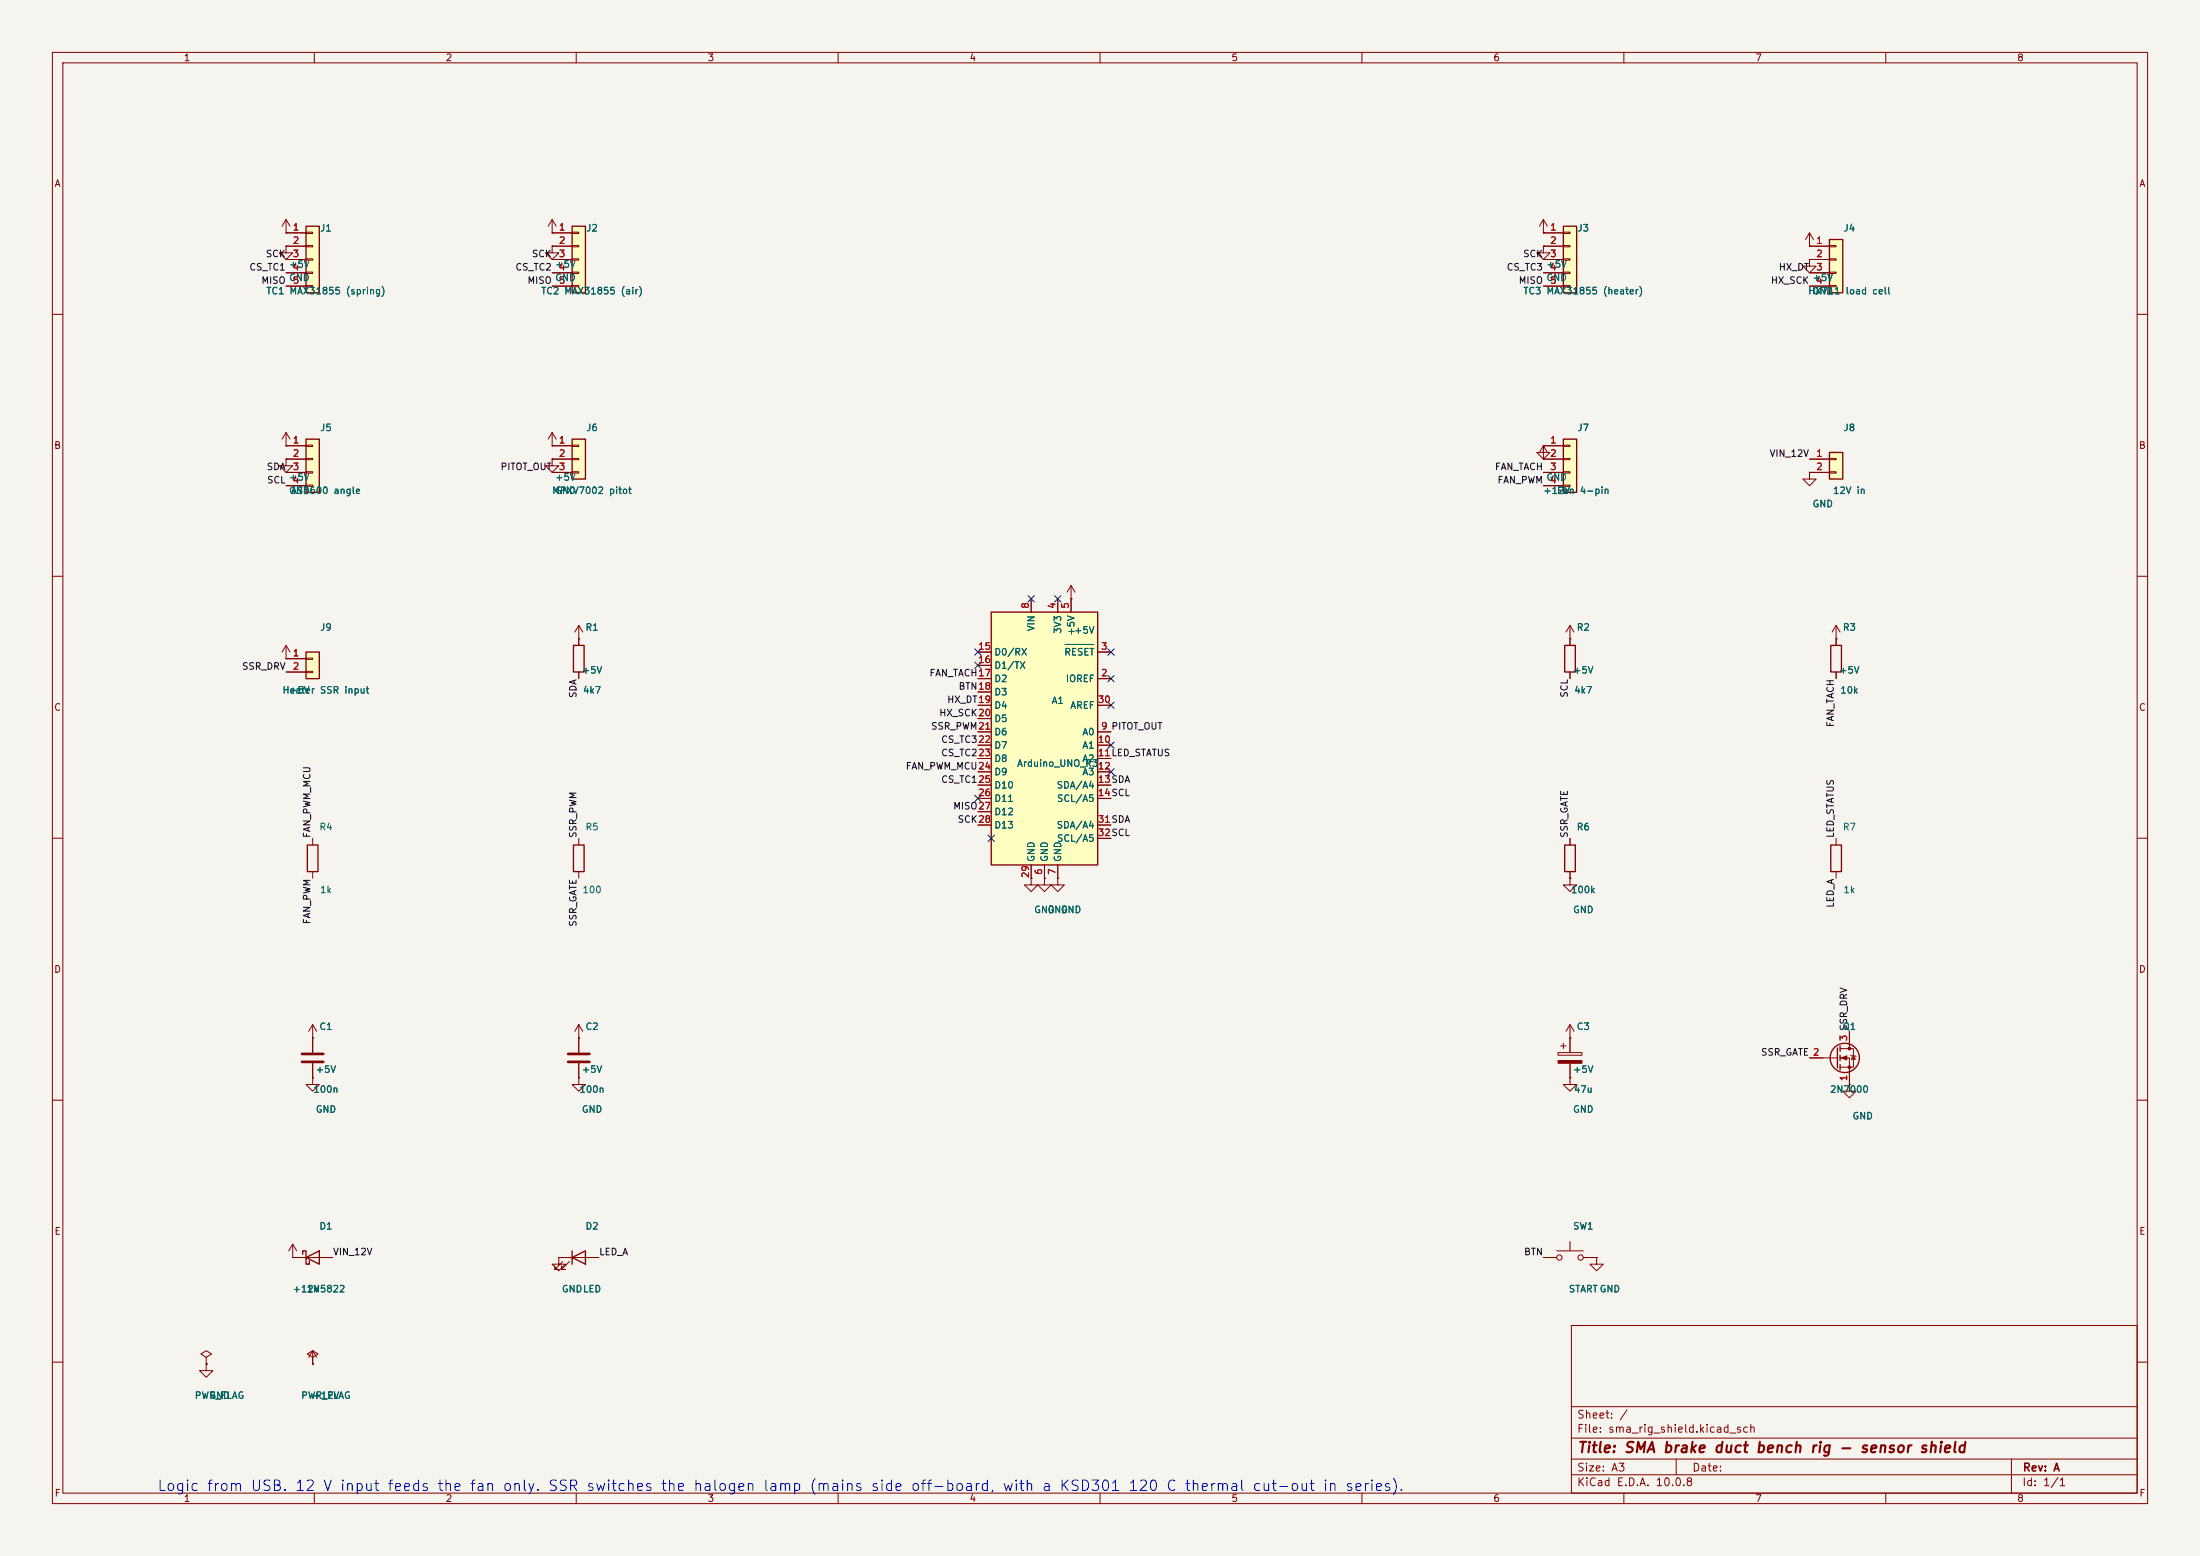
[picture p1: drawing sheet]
<svg xmlns="http://www.w3.org/2000/svg" width="420mm" height="297mm" viewBox="0 0 420 297" stroke-linecap="round" stroke-linejoin="round" font-family="sans-serif">
<path d="M0 0h420v297h-420z" fill="#f5f4ef" stroke="#f5f4ef" stroke-width=".19"/>
<g fill="none" stroke="#840000" stroke-width=".19">
<path d="M10 10h400v277h-400zM12 12h396v273h-396zM60 10v2M110 10v2M160 10v2M210 10v2M260 10v2M310 10v2M360 10v2M10 60h2M408 60h2M10 110h2"/>
<path d="M408 110h2M10 160h2M408 160h2M196.8 167.6v1.3h1.3l-1.3 1.3-1.2-1.3h1.2M196.8 167.6h.1M10 210h2M408 210h2M300 253h108v32h-108zM10 260h2M300 278.5h108M300 274.5h108M300 268.5h108"/>
<path d="M320 278.5v3M384 278.5v6.5M408 260h2M60 285v2M110 285v2M160 285v2M210 285v2M260 285v2M300 281.5h108M310 285v2M360 285v2"/>
</g>
<path d="M58.4 124.5h2.6v5h-2.6z" fill="#ffffc2"/>
<path d="M58.4 124.5h2.6v5h-2.6z" fill="none" stroke="#840000" stroke-width=".25"/>
<path d="M54.6 44.5h.1M54.6 41.9l-.8 1.3M54.6 41.9l.8 1.3M54.6 41.9v2.6M54.6 125.7h3.8M54.6 128.3h3.8M58.4 125.6h1.3v.3h-1.3zM58.4 128.1h1.3v.3h-1.3z" fill="none" stroke="#840000" stroke-width=".19"/>
<path d="M58.4 43.2h2.6v12.7h-2.6z" fill="#ffffc2"/>
<path d="M58.4 43.2h2.6v12.7h-2.6z" fill="none" stroke="#840000" stroke-width=".25"/>
<g fill="none" stroke="#840000" stroke-width=".19">
<path d="M54.6 44.5h3.8M54.6 47h3.8M54.6 49.5h3.8M54.6 52.1h3.8M54.6 54.6h3.8M58.4 44.3h1.3v.3h-1.3zM58.4 46.9h1.3v.2h-1.3zM58.4 49.4h1.3v.3h-1.3zM58.4 51.9h1.3v.3h-1.3zM58.4 54.5h1.3v.2h-1.3zM105.4 44.5h.1M105.4 41.9l-.8 1.3"/>
<path d="M105.4 41.9l.8 1.3M105.4 41.9v2.6"/>
</g>
<path d="M109.2 43.2h2.6v12.7h-2.6z" fill="#ffffc2"/>
<path d="M109.2 43.2h2.6v12.7h-2.6z" fill="none" stroke="#840000" stroke-width=".25"/>
<g fill="none" stroke="#840000" stroke-width=".19">
<path d="M105.4 47v1.3h1.3l-1.3 1.2-1.3-1.2h1.3M105.4 47h.1M105.4 44.5h3.8M105.4 47h3.8M105.4 49.5h3.8M105.4 52.1h3.8M105.4 54.6h3.8M109.2 44.3h1.3v.3h-1.3zM109.2 46.9h1.3v.2h-1.3zM109.2 49.4h1.3v.3h-1.3zM109.2 51.9h1.3v.3h-1.3zM109.2 54.5h1.3v.2h-1.3z"/>
<path d="M54.6 85.1h.1M54.6 82.6l-.8 1.2M54.6 82.6l.8 1.2M54.6 82.6v2.5"/>
</g>
<path d="M58.4 83.8h2.6v10.2h-2.6z" fill="#ffffc2"/>
<path d="M58.4 83.8h2.6v10.2h-2.6zM109.5 123.2h2v5.1h-2zM109.5 161.3h2v5.1h-2zM57.8 239.4v-.6h.6v2.5h.7v-.6M58.4 240l2.6-1.2v2.5z" fill="none" stroke="#840000" stroke-width=".25"/>
<g fill="none" stroke="#840000" stroke-width=".19">
<path d="M294.6 47v1.3h1.3l-1.3 1.2-1.2-1.2h1.2M294.6 47h.1M294.6 44.5h.1M294.6 41.9l-.7 1.3M294.6 41.9l.8 1.3M294.6 41.9v2.6M54.6 87.6v1.3h1.3l-1.3 1.3-1.3-1.3h1.3M54.6 87.6h.1M54.6 85.1h3.8M54.6 87.6h3.8M54.6 90.2h3.8M54.6 92.7h3.8"/>
<path d="M58.4 85h1.3v.2h-1.3zM58.4 87.5h1.3v.3h-1.3zM58.4 90h1.3v.3h-1.3zM58.4 92.6h1.3v.2h-1.3zM110.5 119.4v3.8M110.5 119.4l-.8 1.3M110.5 119.4l.8 1.3M54.6 125.7h.1M54.6 123.2l-.8 1.3M54.6 123.2l.8 1.3M54.6 123.2v2.5M110.5 121.9h.1"/>
<path d="M110.5 128.3v1.2M110.5 160v1.3M110.5 166.4v1.2M199.4 167.6v1.3h1.3l-1.3 1.3-1.3-1.3h1.3M199.4 167.6h.1M201.9 167.6v1.3h1.3l-1.3 1.3-1.2-1.3h1.2M201.9 167.6h.1M55.9 240h7.6"/>
</g>
<path d="M298.4 43.2h2.6v12.7h-2.6z" fill="#ffffc2"/>
<path d="M298.4 43.2h2.6v12.7h-2.6zM58.7 161.3h2v5.1h-2zM109.2 238.8v2.5M109.2 240l2.6-1.2v2.5z" fill="none" stroke="#840000" stroke-width=".25"/>
<g fill="none" stroke="#840000" stroke-width=".19">
<path d="M294.6 44.5h3.8M294.6 47h3.8M294.6 49.5h3.8M294.6 52.1h3.8M294.6 54.6h3.8M298.4 44.3h1.3v.3h-1.3zM298.4 46.9h1.3v.2h-1.3zM298.4 49.4h1.3v.3h-1.3zM298.4 51.9h1.3v.3h-1.3zM298.4 54.5h1.3v.2h-1.3zM294.6 85.1v1.3h1.3l-1.3 1.2-1.2-1.2h1.2M294.6 85.1h.1"/>
<path d="M59.7 160v1.3M59.7 166.4v1.2M59.7 198.1h.1M59.7 195.6v5.3M59.7 195.6l-.8 1.3M59.7 195.6l.8 1.3M110.5 198.1h.1M110.5 195.6v5.3M110.5 195.6l-.8 1.3M110.5 195.6l.8 1.3M297.9 199.6h1.1M298.4 199.1v1.1"/>
<path d="M299.7 198.1h.1M299.7 195.6v5.3M299.7 195.6l-.7 1.3M299.7 195.6l.8 1.3M59.7 205.7v1.3h1.3l-1.3 1.3-1.3-1.3h1.3M59.7 205.7h.1M59.7 202.9v2.8M110.5 205.7v1.3h1.3l-1.3 1.3-1.3-1.3h1.3M110.5 205.7h.1M110.5 202.9v2.8M297.4 200.9h4.6v.5h-4.6zM299.7 205.7v1.3h1.3l-1.3 1.3-1.3-1.3h1.3"/>
<path d="M299.7 205.7h.1M299.7 202.9v2.8M353.1 207v1.3h1.2l-1.2 1.3-1.3-1.3h1.3M353.1 207h.1M55.9 237.5l-.8 1.3M55.9 237.5l.7 1.3M55.9 237.5v2.5M297.2 238.8h5.1M299.7 237v1.8M39.4 259.1l1-.7-1-.6-1 .6 1 .7v1.2M55.9 240h.1M59.7 259.1l1-.7-1-.6-1 .6 1 .7v1.2"/>
<path d="M59.7 257.8v2.5M59.7 257.8l-.8 1.3M59.7 257.8l.8 1.3M106.7 240v1.3h1.2l-1.2 1.3-1.3-1.3h1.3M106.7 240h.1M106.7 240h7.6M107.4 240.8l-1.5 1.5h.8h-.8v-.7M108.7 240.8l-1.5 1.5h.7h-.7v-.7M294.6 240h2.6M302.3 240h2.5M304.8 240v1.3h1.3l-1.3 1.3-1.3-1.3h1.3M304.8 240h.1"/>
<path d="M39.4 260.3h.1M39.4 260.3v1.3h1.2l-1.2 1.3-1.3-1.3h1.3M59.7 260.3h.1"/>
<circle cx="297.7" cy="240" r=".51"/>
<circle cx="301.8" cy="240" r=".51"/>
</g>
<path d="M297.4 202.4h4.6v.5h-4.6z" fill="#840000" stroke="#840000" stroke-width=".19"/>
<path d="M57.7 201.2h4M57.7 202.7h4M108.5 201.2h4M108.5 202.7h4" fill="none" stroke="#840000" stroke-width=".51"/>
<path d="M298.4 83.8h2.6v10.2h-2.6z" fill="#ffffc2"/>
<path d="M298.4 83.8h2.6v10.2h-2.6z" fill="none" stroke="#840000" stroke-width=".25"/>
<path d="M294.6 87.6h.1M294.6 85.1h3.8M294.6 87.6h3.8M294.6 90.2h3.8M294.6 92.7h3.8M294.6 85.1l-.7 1.3M294.6 85.1l.8 1.3M294.6 85.1v2.5M298.4 85h1.3v.2h-1.3zM298.4 87.5h1.3v.3h-1.3zM298.4 90h1.3v.3h-1.3zM298.4 92.6h1.3v.2h-1.3z" fill="none" stroke="#840000" stroke-width=".19"/>
<path d="M349.2 45.7h2.6v10.2h-2.6z" fill="#ffffc2"/>
<path d="M349.2 45.7h2.6v10.2h-2.6z" fill="none" stroke="#840000" stroke-width=".25"/>
<path d="M345.4 49.5v1.3h1.3l-1.3 1.3-1.2-1.3h1.2M345.4 49.5h.1M345.4 47h3.8M345.4 49.5h3.8M345.4 52.1h3.8M345.4 54.6h3.8M349.2 46.9h1.3v.2h-1.3zM349.2 49.4h1.3v.3h-1.3zM349.2 51.9h1.3v.3h-1.3zM349.2 54.5h1.3v.2h-1.3z" fill="none" stroke="#840000" stroke-width=".19"/>
<path d="M349.2 86.4h2.6v5h-2.6z" fill="#ffffc2"/>
<path d="M349.2 86.4h2.6v5h-2.6zM349.5 123.2h2v5.1h-2z" fill="none" stroke="#840000" stroke-width=".25"/>
<g fill="none" stroke="#840000" stroke-width=".19">
<path d="M54.6 47v1.3h1.3l-1.3 1.2-1.3-1.2h1.3M54.6 47h.1M345.4 47h.1M345.4 44.5l-.7 1.2M345.4 44.5l.8 1.2M345.4 44.5v2.5M105.4 85.1h.1M105.4 82.6l-.8 1.2M105.4 82.6l.8 1.2M105.4 82.6v2.5M345.4 90.2v1.2h1.3l-1.3 1.3-1.2-1.3h1.2M345.4 90.2h.1"/>
<path d="M345.4 87.6h3.8M345.4 90.2h3.8M349.2 87.5h1.3v.3h-1.3zM349.2 90h1.3v.3h-1.3zM350.5 119.4l-.7 1.3M350.5 119.4l.8 1.3M350.5 119.4v3.8M350.5 121.9h.1M350.5 128.3v1.2"/>
</g>
<path d="M109.2 83.8h2.6v7.6h-2.6z" fill="#ffffc2"/>
<path d="M109.2 83.8h2.6v7.6h-2.6zM298.7 123.2h2v5.1h-2zM298.7 161.3h2v5.1h-2zM349.5 161.3h2v5.1h-2z" fill="none" stroke="#840000" stroke-width=".25"/>
<g fill="none" stroke="#840000" stroke-width=".19">
<path d="M105.4 87.6v1.3h1.3l-1.3 1.3-1.3-1.3h1.3M105.4 87.6h.1M105.4 85.1h3.8M105.4 87.6h3.8M105.4 90.2h3.8M109.2 85h1.3v.2h-1.3zM109.2 87.5h1.3v.3h-1.3zM109.2 90h1.3v.3h-1.3zM299.7 119.4l-.7 1.3M299.7 119.4l.8 1.3M299.7 119.4v3.8M299.7 121.9h.1"/>
<path d="M299.7 128.3v1.2M299.7 167.6v1.3h1.3l-1.3 1.3-1.3-1.3h1.3M299.7 167.6h.1M299.7 160v1.3M299.7 166.4v1.2M350.5 160v1.3M350.5 166.4v1.2"/>
</g>
<path d="M189.2 116.8h20.3v48.3h-20.3z" fill="#ffffc2"/>
<g fill="none" stroke="#840000" stroke-width=".25">
<path d="M189.2 116.8h20.3v48.3h-20.3zM351.3 199.6v1.1M350.8 200v3.8M351.3 201.4v1M351.3 203.2v1"/>
<circle cx="352.2" cy="201.9" r="2.79"/>
</g>
<g fill="none" stroke="#840000" stroke-width=".19">
<path d="M54.6 47h.1M54.6 44.5h.1M54.6 44.5h3.8M54.6 47h3.8M54.6 49.5h3.8M54.6 52.1h3.8M54.6 54.6h3.8M105.4 44.5h.1M105.4 47h.1M105.4 44.5h3.8M105.4 47h3.8M105.4 49.5h3.8"/>
<path d="M105.4 52.1h3.8M105.4 54.6h3.8M294.6 47h.1M294.6 44.5h.1M294.6 44.5h3.8M294.6 47h3.8M294.6 49.5h3.8M294.6 52.1h3.8M294.6 54.6h3.8M345.4 49.5h.1M345.4 47h.1M345.4 47h3.8"/>
<path d="M345.4 49.5h3.8M345.4 52.1h3.8M345.4 54.6h3.8M54.6 85.1h.1M54.6 87.6h.1M54.6 85.1h3.8M54.6 87.6h3.8M54.6 90.2h3.8M54.6 92.7h3.8M105.4 85.1h.1M105.4 87.6h.1M105.4 85.1h3.8"/>
<path d="M105.4 87.6h3.8M105.4 90.2h3.8M294.6 85.1h.1M294.6 87.6h.1M294.6 85.1h3.8M294.6 87.6h3.8M294.6 90.2h3.8M294.6 92.7h3.8M345.4 90.2h.1M345.4 87.6h3.8M345.4 90.2h3.8M196.8 114.3v2.5"/>
<path d="M201.9 114.3v2.5M204.5 114.3h.1M204.5 111.8v5M204.5 111.8l-.8 1.2M204.5 111.8l.7 1.2M54.6 125.7h.1M54.6 125.7h3.8M54.6 128.3h3.8M110.5 121.9h.1M110.5 121.9v1.3M110.5 128.3v1.2M186.7 129.5h2.5"/>
<path d="M186.7 124.5h2.5M186.7 139.7h2.5M186.7 127h2.5M186.7 132.1h2.5M186.7 134.6h2.5M186.7 137.2h2.5M209.5 129.5h2.6M209.5 124.5h2.6M209.5 139.7h2.6M209.5 134.6h2.6M299.7 121.9h.1M299.7 121.9v1.3"/>
<path d="M299.7 128.3v1.2M350.5 121.9h.1M350.5 121.9v1.3M350.5 128.3v1.2M186.7 142.2h2.5M186.7 144.8h2.5M186.7 147.3h2.5M186.7 149.9h2.5M186.7 152.4h2.5M186.7 154.9h2.5M186.7 157.5h2.5M209.5 142.2h2.6"/>
<path d="M209.5 144.8h2.6M209.5 147.3h2.6M209.5 149.9h2.6M209.5 152.4h2.6M209.5 157.5h2.6M196.8 167.6h.1M196.8 165.1v2.5M199.4 167.6h.1M199.4 165.1v2.5M201.9 167.6h.1M201.9 165.1v2.5M209.5 160h2.6"/>
<path d="M299.7 167.6h.1M299.7 160v1.3M299.7 166.4v1.2M59.7 198.1h.1M59.7 198.1v2.8M110.5 198.1h.1M110.5 198.1v2.8M299.7 198.1h.1M299.7 198.1v2.8M353.1 196.9v3.3M59.7 205.7h.1M59.7 202.9v2.8"/>
<path d="M110.5 205.7h.1M110.5 202.9v2.8M299.7 205.7h.1M299.7 202.9v2.8M345.4 201.9h5.4M351.3 200.2h2.5v3.5h-2.5M351.3 201.9h1.8v5.1M353.1 207h.1M353.3 201.4l1 .3M353.8 201.5l.4 .7h-.8zM55.9 240h.1M55.9 240h2.5"/>
<path d="M61 240h2.5M106.7 240h.1M106.7 240h2.5M111.8 240h2.5M294.6 240h2.6M302.3 240h2.5M304.8 240h.1M39.4 260.3h.1M59.7 260.3h.1"/>
</g>
<path d="M203.3 123h5.5" fill="none" stroke="#006464" stroke-width=".19"/>
<g fill="#840000" stroke="#840000" stroke-width=".19">
<path d="M351.5 201.9l1.1-.4v.8z"/>
<circle cx="353.1" cy="200.2" r=".25"/>
<circle cx="353.1" cy="203.7" r=".25"/>
</g>
<g fill="none" stroke="#000084" stroke-width=".19">
<path d="M196.2 113.7l1.3 1.2M197.5 113.7l-1.3 1.2M201.3 113.7l1.2 1.2M202.5 113.7l-1.2 1.2M186.1 126.4l1.2 1.2M186.1 123.9l1.2 1.2M187.3 126.4l-1.2 1.2M187.3 123.9l-1.2 1.2M211.5 128.9l1.2 1.2M211.5 123.9l1.2 1.2M211.5 134l1.2 1.2M212.7 128.9l-1.2 1.2"/>
<path d="M212.7 123.9l-1.2 1.2M212.7 134l-1.2 1.2M186.1 151.8l1.2 1.2M187.3 151.8l-1.2 1.2M188.6 159.4l1.2 1.2M189.8 159.4l-1.2 1.2M211.5 146.7l1.2 1.2M211.5 141.6l1.2 1.2M212.7 146.7l-1.2 1.2M212.7 141.6l-1.2 1.2"/>
</g>
<text font-size="2" fill="#840000" x="301" y="277.8">Title: SMA brake duct bench rig - sensor shield</text>
<g font-size="2" fill="#0000c2">
<text x="29.9" y="285.1">Logic from USB. 12</text>
<text x="61.5" y="285.1">V input feeds the fan only. SSR</text>
<text x="111.8" y="285.1">switches the halogen lamp (mains side off-board, with a KSD301 120 C thermal cut-out in series).</text>
</g>
<g font-size="1.5" fill="#840000">
<text x="300.9" y="273.8">File: sma_rig_shield.kicad_sch</text>
<text x="300.9" y="271.1">Sheet: /</text>
<text x="300.9" y="281.2">Size: A3</text>
<text x="322.9" y="281.2">Date:</text>
<text x="386" y="281.2">Rev: A</text>
<text x="300.9" y="284">KiCad E.D.A. 10.0.8</text>
<text x="385.9" y="284">Id: 1/1</text>
</g>
<g font-size="1.3" fill="#840000">
<text x="35" y="12">1</text>
<text x="85" y="12">2</text>
<text x="135" y="12">3</text>
<text x="185" y="12">4</text>
<text x="235" y="12">5</text>
<text x="285" y="12">6</text>
<text x="335" y="12">7</text>
<text x="385" y="12">8</text>
<text x="10.3" y="36">A</text>
<text x="408.3" y="36">A</text>
<text x="10.2" y="86">B</text>
<text x="408.2" y="86">B</text>
<text x="10.2" y="136">C</text>
<text x="408.2" y="136">C</text>
<text x="10.2" y="186">D</text>
<text x="408.2" y="186">D</text>
<text x="10.3" y="236">E</text>
<text x="408.3" y="236">E</text>
<text x="10.3" y="286">F</text>
<text x="35" y="287">1</text>
<text x="85" y="287">2</text>
<text x="135" y="287">3</text>
<text x="185" y="287">4</text>
<text x="235" y="287">5</text>
<text x="285" y="287">6</text>
<text x="335" y="287">7</text>
<text x="385" y="287">8</text>
<text x="408.3" y="286">F</text>
</g>
<g font-size="1.3" fill="#a90000">
<text x="55.8" y="44.3">1</text>
<text x="55.8" y="46.9">2</text>
<text x="106.6" y="44.3">1</text>
<text x="106.6" y="46.9">2</text>
<text x="295.8" y="44.3">1</text>
<text x="295.8" y="46.9">2</text>
<text x="346.6" y="46.9">1</text>
<text x="55.8" y="49.4">3</text>
<text x="55.8" y="51.9">4</text>
<text x="106.6" y="49.4">3</text>
<text x="106.6" y="51.9">4</text>
<text x="295.8" y="49.4">3</text>
<text x="295.8" y="51.9">4</text>
<text x="346.6" y="49.4">2</text>
<text x="346.6" y="51.9">3</text>
<text x="55.8" y="54.5">5</text>
<text x="106.6" y="54.5">5</text>
<text x="295.8" y="54.5">5</text>
<text x="346.6" y="54.5">4</text>
<text x="55.8" y="85">1</text>
<text x="55.8" y="87.5">2</text>
<text x="106.6" y="85">1</text>
<text x="106.6" y="87.5">2</text>
<text x="295.8" y="85">1</text>
<text x="295.8" y="87.5">2</text>
<text x="346.6" y="87.5">1</text>
<text x="55.8" y="90">3</text>
<text x="55.8" y="92.6">4</text>
<text x="106.6" y="90">3</text>
<text x="295.8" y="90">3</text>
<text x="295.8" y="92.6">4</text>
<text x="346.6" y="90">2</text>
<text x="196.7" y="116.3" transform="rotate(-90 196.7 116.3)">8</text>
<text x="201.8" y="116.3" transform="rotate(-90 201.8 116.3)">4</text>
<text x="204.3" y="116.3" transform="rotate(-90 204.3 116.3)">5</text>
<text x="55.8" y="125.6">1</text>
<text x="186.6" y="124.3">15</text>
<text x="210.1" y="124.3">3</text>
<text x="55.8" y="128.1">2</text>
<text x="186.6" y="126.9">16</text>
<text x="186.6" y="129.4">17</text>
<text x="186.6" y="131.9">18</text>
<text x="210.1" y="129.4">2</text>
<text x="186.6" y="134.5">19</text>
<text x="186.6" y="137">20</text>
<text x="209.5" y="134.5">30</text>
<text x="186.6" y="139.6">21</text>
<text x="186.6" y="142.1">22</text>
<text x="209.5" y="142.1">10</text>
<text x="210.1" y="139.6">9 PITOT_OUT</text>
<text x="210.1" y="139.6">9</text>
<text x="186.6" y="144.6">23</text>
<text x="186.6" y="147.2">24</text>
<text x="186.6" y="149.7">25</text>
<text x="209.5" y="144.6">11LED_STATUS</text>
<text x="209.5" y="147.2">12</text>
<text x="209.5" y="149.7">13SDA</text>
<text x="209.5" y="144.6">11</text>
<text x="209.5" y="149.7">13</text>
<text x="186.6" y="152.3">26</text>
<text x="186.6" y="154.8">27</text>
<text x="209.5" y="152.3">14SCL</text>
<text x="209.5" y="152.3">14</text>
<text x="186.6" y="157.3">28</text>
<text x="209.5" y="157.3">31SDA</text>
<text x="209.5" y="159.9">32SCL</text>
<text x="209.5" y="157.3">31</text>
<text x="209.5" y="159.9">32</text>
<text x="196.7" y="167.7" transform="rotate(-90 196.7 167.7)">29</text>
<text x="199.3" y="167.1" transform="rotate(-90 199.3 167.1)">6</text>
<text x="201.8" y="167.1" transform="rotate(-90 201.8 167.1)">7</text>
<text x="346" y="201.8">2</text>
<text x="352.9" y="198.9" transform="rotate(-90 352.9 198.9)">3 SSR_DRV</text>
<text x="352.9" y="198.9" transform="rotate(-90 352.9 198.9)">3</text>
<text x="352.9" y="206.5" transform="rotate(-90 352.9 206.5)">1</text>
</g>
<g font-size="1.3" fill="#006464">
<text x="61" y="44.5">J1</text>
<text x="111.8" y="44.5">J2</text>
<text x="301" y="44.5">J3</text>
<text x="351.8" y="44.5">J4</text>
<text x="55.1" y="51.4">+5V</text>
<text x="55.1" y="54">GND</text>
<text x="105.9" y="51.4">+5V</text>
<text x="105.9" y="54">GND</text>
<text x="295.1" y="54">GND</text>
<text x="295.1" y="51.4">+5V</text>
<text x="345.9" y="54">+5V</text>
<text x="50.7" y="56.5">TC1 MAX31855 (spring)</text>
<text x="103.2" y="56.5">TC2 MAX31855 (air)</text>
<text x="290.7" y="56.5">TC3 MAX31855 (heater)</text>
<text x="345.1" y="56.5">HX711 load cell</text>
<text x="345.9" y="56.5">GND</text>
<text x="61" y="82.6">J5</text>
<text x="111.8" y="82.6">J6</text>
<text x="301" y="82.6">J7</text>
<text x="351.8" y="82.6">J8</text>
<text x="55.1" y="92.1">+5V</text>
<text x="55.1" y="94.6">GND</text>
<text x="55.5" y="94.6">AS5600 angle</text>
<text x="105.3" y="94.6">MPXV7002 pitot</text>
<text x="105.9" y="92.1">+5V</text>
<text x="105.9" y="94.6">GND</text>
<text x="294.5" y="94.6">+12V</text>
<text x="295.1" y="92.1">GND</text>
<text x="297.1" y="94.6">Fan 4-pin</text>
<text x="349.8" y="94.6">12V in</text>
<text x="345.9" y="97.1">GND</text>
<text x="61" y="120.7">J9</text>
<text x="111.7" y="120.7">R1</text>
<text x="189.7" y="125.4">D0/RX</text>
<text x="197.8" y="120.6" transform="rotate(-90 197.8 120.6)">VIN</text>
<text x="202.9" y="121.1" transform="rotate(-90 202.9 121.1)">3V3</text>
<text x="203.1" y="125.4">RESET</text>
<text x="204.9" y="121.3">+5V</text>
<text x="205.4" y="121.4" transform="rotate(-90 205.4 121.4)">+5V</text>
<text x="300.9" y="120.7">R2</text>
<text x="351.7" y="120.7">R3</text>
<text x="111" y="128.9">+5V</text>
<text x="189.7" y="128">D1/TX</text>
<text x="189.7" y="130.5">D2</text>
<text x="203.4" y="130.5">IOREF</text>
<text x="300.2" y="128.9">+5V</text>
<text x="351" y="128.9">+5V</text>
<text x="53.8" y="132.7">Heater SSR input</text>
<text x="55.1" y="132.7">+5V</text>
<text x="111.2" y="132.7">4k7</text>
<text x="189.7" y="133">D3</text>
<text x="189.7" y="135.6">D4</text>
<text x="200.7" y="134.7">A1</text>
<text x="204.2" y="135.6">AREF</text>
<text x="300.4" y="132.7">4k7</text>
<text x="351.2" y="132.7">10k</text>
<text x="189.7" y="138.1">D5</text>
<text x="189.7" y="140.7">D6</text>
<text x="189.7" y="143.2">D7</text>
<text x="206.5" y="140.7">A0</text>
<text x="206.5" y="143.2">A1</text>
<text x="189.7" y="145.7">D8</text>
<text x="189.7" y="148.3">D9</text>
<text x="194.1" y="146.7">Arduino_UNO_R3</text>
<text x="206.5" y="145.7">A2</text>
<text x="206.5" y="148.3">A3</text>
<text x="189.7" y="150.8">D10</text>
<text x="189.7" y="153.4">D11</text>
<text x="189.7" y="155.9">D12</text>
<text x="201.6" y="150.8">SDA/A4</text>
<text x="201.7" y="153.4">SCL/A5</text>
<text x="60.9" y="158.8">R4</text>
<text x="111.7" y="158.8">R5</text>
<text x="189.7" y="158.4">D13</text>
<text x="201.6" y="158.4">SDA/A4</text>
<text x="201.7" y="161">SCL/A5</text>
<text x="300.9" y="158.8">R6</text>
<text x="351.7" y="158.8">R7</text>
<text x="197.8" y="164.6" transform="rotate(-90 197.8 164.6)">GND</text>
<text x="200.4" y="164.6" transform="rotate(-90 200.4 164.6)">GND</text>
<text x="202.9" y="164.6" transform="rotate(-90 202.9 164.6)">GND</text>
<text x="61" y="170.8">1k</text>
<text x="111.1" y="170.8">100</text>
<text x="299.8" y="170.8">100k</text>
<text x="351.8" y="170.8">1k</text>
<text x="197.3" y="174.6">GND</text>
<text x="199.9" y="174.6">GND</text>
<text x="202.4" y="174.6">GND</text>
<text x="300.2" y="174.6">GND</text>
<text x="60.9" y="196.9">C1</text>
<text x="111.7" y="196.9">C2</text>
<text x="300.9" y="196.9">C3</text>
<text x="351.7" y="196.9">Q1</text>
<text x="59.7" y="208.9">100n</text>
<text x="60.2" y="205.1">+5V</text>
<text x="110.5" y="208.9">100n</text>
<text x="111" y="205.1">+5V</text>
<text x="300.2" y="205.1">+5V</text>
<text x="300.3" y="208.9">47u</text>
<text x="349.2" y="208.9">2N7000</text>
<text x="60.2" y="212.7">GND</text>
<text x="111" y="212.7">GND</text>
<text x="300.2" y="212.7">GND</text>
<text x="353.5" y="214">GND</text>
<text x="60.9" y="235">D1</text>
<text x="111.7" y="235">D2</text>
<text x="300.2" y="235">SW1</text>
<text x="55.8" y="247">+12V</text>
<text x="58.4" y="247">1N5822</text>
<text x="107.2" y="247">GNDLED</text>
<text x="299.4" y="247">STARTGND</text>
<text x="37.1" y="267.3">PWR_FLAG</text>
<text x="39.8" y="267.3">GND</text>
<text x="57.4" y="267.3">PWR_FLAG</text>
<text x="59.6" y="267.3">+12V</text>
</g>
<g font-size="1.3" fill="#0f0f0f">
<text x="47.5" y="51.9">CS_TC1</text>
<text x="50.6" y="49.4">SCK</text>
<text x="98.3" y="51.9">CS_TC2</text>
<text x="101.4" y="49.4">SCK</text>
<text x="287.5" y="51.9">CS_TC3</text>
<text x="290.7" y="49.4">SCK</text>
<text x="339.5" y="51.9">HX_DT</text>
<text x="49.8" y="54.5">MISO</text>
<text x="100.6" y="54.5">MISO</text>
<text x="289.8" y="54.5">MISO</text>
<text x="338" y="54.5">HX_SCK</text>
<text x="337.7" y="87.5">VIN_12V</text>
<text x="50.8" y="90">SDA</text>
<text x="50.9" y="92.6">SCL</text>
<text x="95.4" y="90">PITOT_OUT</text>
<text x="285.3" y="90">FAN_TACH</text>
<text x="285.8" y="92.6">FAN_PWM</text>
<text x="46.1" y="128.1">SSR_DRV</text>
<text x="177.3" y="129.4">FAN_TACH17</text>
<text x="182.9" y="132">BTN18</text>
<text x="110.4" y="133.3" transform="rotate(-90 110.4 133.3)">SDA</text>
<text x="179.2" y="137">HX_SCK20</text>
<text x="180.7" y="134.5">HX_DT19</text>
<text x="299.6" y="133.3" transform="rotate(-90 299.6 133.3)">SCL</text>
<text x="177.6" y="139.6">SSR_PWM21</text>
<text x="179.6" y="142.1">CS_TC322</text>
<text x="350.4" y="138.9" transform="rotate(-90 350.4 138.9)">FAN_TACH</text>
<text x="172.8" y="147.2">FAN_PWM_MCU24</text>
<text x="179.6" y="144.7">CS_TC223</text>
<text x="179.6" y="149.7">CS_TC125</text>
<text x="181.9" y="154.8">MISO27</text>
<text x="59.6" y="160" transform="rotate(-90 59.6 160)">FAN_PWM_MCU</text>
<text x="110.4" y="160" transform="rotate(-90 110.4 160)">SSR_PWM</text>
<text x="182.7" y="157.4">SCK28</text>
<text x="299.6" y="160" transform="rotate(-90 299.6 160)">SSR_GATE</text>
<text x="350.4" y="160" transform="rotate(-90 350.4 160)">LED_STATUS</text>
<text x="350.4" y="173.4" transform="rotate(-90 350.4 173.4)">LED_A</text>
<text x="59.6" y="176.5" transform="rotate(-90 59.6 176.5)">FAN_PWM</text>
<text x="110.4" y="177" transform="rotate(-90 110.4 177)">SSR_GATE</text>
<text x="336.1" y="201.8">SSR_GATE 2</text>
<text x="63.5" y="239.9">VIN_12V</text>
<text x="114.3" y="239.9">LED_A</text>
<text x="290.8" y="239.9">BTN</text>
</g>
</svg>
